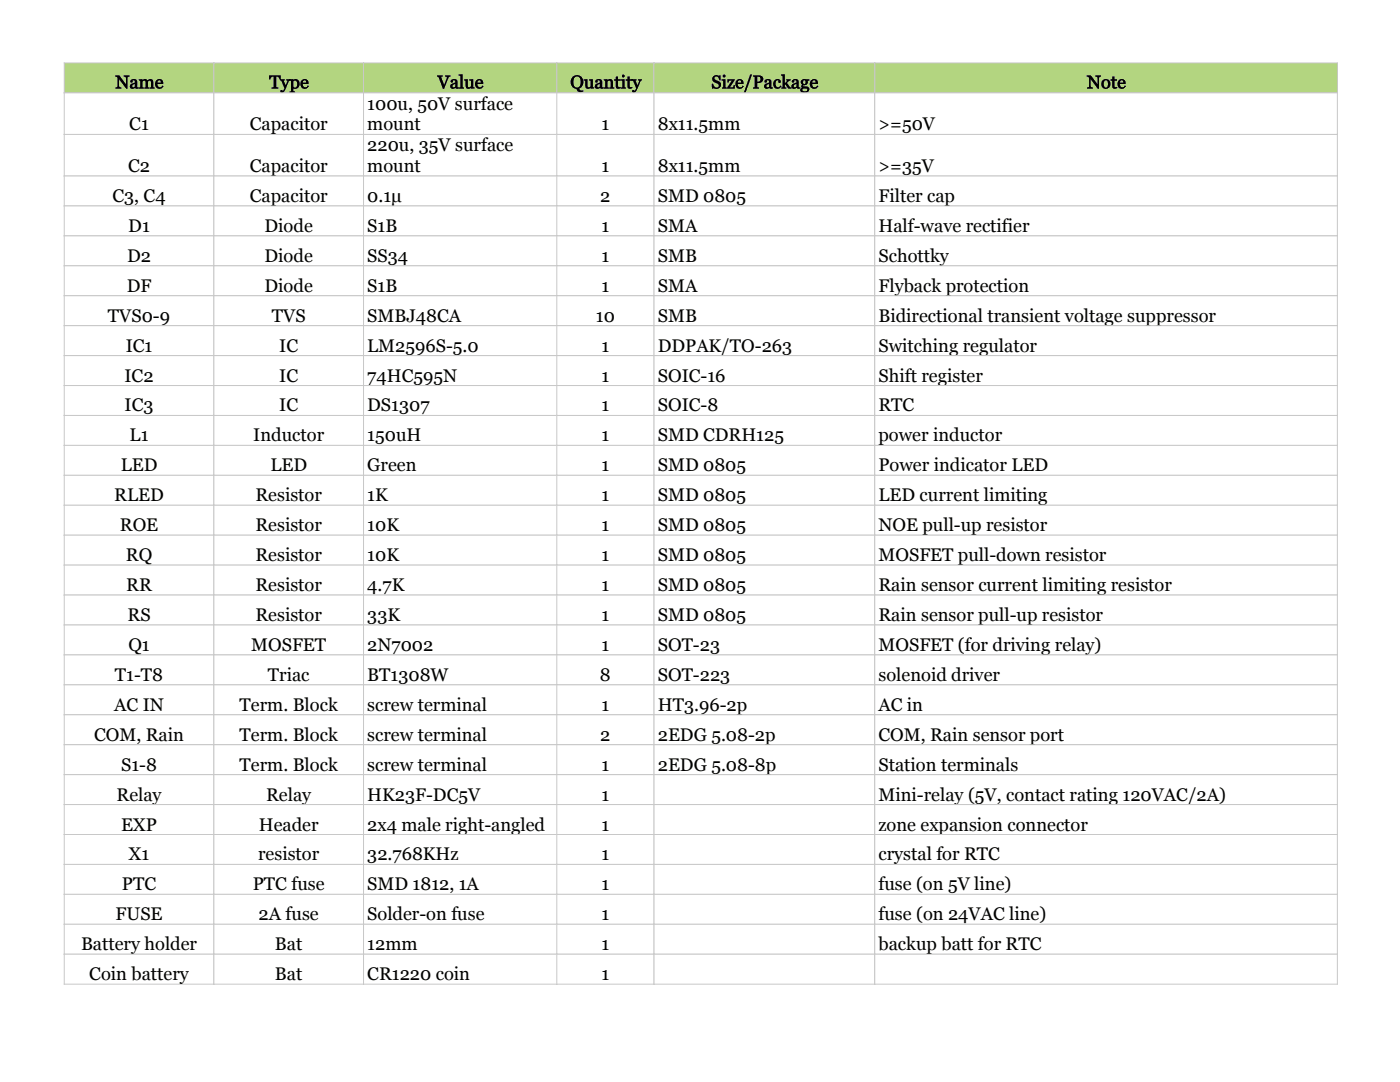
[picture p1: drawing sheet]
<svg xmlns="http://www.w3.org/2000/svg" width="279mm" height="216mm" viewBox="0 0 279 216" stroke-linecap="round" stroke-linejoin="round" font-family="sans-serif">
<path d="M12.8 12.6h29.9v5.9h-29.9z" fill="#b3d580"/>
<path d="M12.8 12.6h29.9v5.9h-29.9z" fill="none" stroke="#c8c8c8" stroke-width=".2"/>
<path d="M23 15h.8l1.3 1.8v-1a.37 .37 0 0 0 0-.4 .37 .37 0 0 0-.4-.1v-.3h1.2v.3l-.4 .2-.1 2.2h-.2l-1.4-1.9v1.1a.39 .39 0 0 0 0 .4 .39 .39 0 0 0 .4 .1v.3h-1.2v-.3l.4-.2v-1.5l-.1-.3-.3-.1zM26.1 16a.79 .79 0 0 1 1-.2 .79 .79 0 0 1 .3 1.1v.5h.3a.39 .39 0 0 1-.4 .3 .39 .39 0 0 1-.4-.2h.1a.61 .61 0 0 1-1.1-.1 .61 .61 0 0 1 .7-.8 .27 .27 0 0 0 .3-.4 .27 .27 0 0 0-.4-.1 .28 .28 0 0 1-.1 .4 .28 .28 0 0 1-.4-.1 .28 .28 0 0 1 .1-.4zM26.5 16.9a.27 .27 0 0 0 0 .5 .27 .27 0 0 0 .4-.2v-.4zM27.7 15.8h.7v.3v-.1a.68 .68 0 0 1 1.1 0v-.1a.62 .62 0 0 1 .7-.1 .62 .62 0 0 1 .4 .6v.9l.3 .1v.3h-1v-.3h.2v-1a.31 .31 0 0 0-.2-.3 .31 .31 0 0 0-.4 .2v1l.3 .1v.3h-1v-.3h.2v-1a.31 .31 0 0 0-.2-.3 .31 .31 0 0 0-.3 .2v1l.2 .1v.3h-1v-.3h.3v-1.2l-.3-.1zM31.2 16a.81 .81 0 0 1 1-.1 .81 .81 0 0 1 .4 .9h-1.2a.51 .51 0 0 0 .4 .6 .51 .51 0 0 0 .6-.4l.3 .2a.96 .96 0 0 1-1.5 .3 .96 .96 0 0 1 0-1.5zM31.5 16.2l-.1 .3h.7a.33 .33 0 0 0-.4-.5z" fill="#000"/>
<path d="M42.7 12.6h29.8v5.9h-29.8z" fill="#b3d580"/>
<path d="M42.7 12.6h29.8v5.9h-29.8z" fill="none" stroke="#c8c8c8" stroke-width=".2"/>
<path d="M53.7 15h2.3v.9h-.2l-.3-.5-.4-.1v2l.4 .1v.3h-1.3v-.3l.4-.1v-2h-.3l-.4 .6h-.2zM55.9 15.8h.9v.3h-.2l.4 .9 .4-.9-.3-.1v-.2h.8v.2l-.3 .2-.7 1.8a.5 .5 0 0 1-.4 .5 .5 .5 0 0 1-.6-.4 .28 .28 0 0 1 .3-.2 .28 .28 0 0 1 .3 .2 .95 .95 0 0 0-.1-1.3l-.2-.6-.3-.1zM57.8 15.8h.7l.1 .2a.58 .58 0 0 1 1 0 .99 .99 0 0 1 .1 1.3 .99 .99 0 0 1-1.2 .3l.1 .6h.3v.3h-1.1v-.3l.3-.1v-1.9l-.3-.1zM58.6 16.2v1l.2 .3a.69 .69 0 0 0 .5-.7 .69 .69 0 0 0-.5-.7zM60.2 16a.81 .81 0 0 1 1-.2 .81 .81 0 0 1 .4 1h-1.2a.51 .51 0 0 0 .4 .6 .51 .51 0 0 0 .6-.4l.3 .2a.96 .96 0 0 1-1.5 .3 .96 .96 0 0 1 0-1.5zM60.5 16.2l-.1 .3h.7a.33 .33 0 0 0-.4-.5z" fill="#000"/>
<path d="M72.5 12.6h38.6v5.9h-38.6z" fill="#b3d580"/>
<path d="M72.5 12.6h38.6v5.9h-38.6z" fill="none" stroke="#c8c8c8" stroke-width=".2"/>
<path d="M87.2 15h1.2v.3h-.3l.5 1.6 .6-1.5-.4-.1v-.3h1.1v.3l-.4 .3-.9 2.1h-.2l-.8-2.2-.4-.2zM90 16a.79 .79 0 0 1 1.1-.2 .79 .79 0 0 1 .2 1.1v.5h.3a.39 .39 0 0 1-.3 .3 .39 .39 0 0 1-.4-.2 .6 .6 0 0 1-1-.1 .6 .6 0 0 1 .7-.8 .27 .27 0 0 0 .2-.4 .27 .27 0 0 0-.4-.1 .28 .28 0 0 1-.1 .4 .28 .28 0 0 1-.4-.1 .28 .28 0 0 1 .1-.4zM90.4 16.9a.25 .25 0 0 0 0 .4 .25 .25 0 0 0 .4 0l.1-.5zM91.5 14.8l.9 .1v2.4l.2 .1v.3h-1v-.3l.3-.1v-2l-.1-.2h-.3zM92.6 15.8h.8v1.3a.31 .31 0 0 0 .2 .3 .31 .31 0 0 0 .4-.2v-1l-.4-.1v-.3h.8l.1 1.5 .2 .1v.3h-.6v-.2l-.2 .1a.62 .62 0 0 1-.6 .1 .62 .62 0 0 1-.4-.6v-.9l-.3-.1zM95.1 16a.81 .81 0 0 1 1-.2 .81 .81 0 0 1 .4 1h-1.2a.51 .51 0 0 0 .3 .6 .51 .51 0 0 0 .7-.4l.2 .2a.96 .96 0 0 1-1.5 .3 .96 .96 0 0 1 .1-1.5zM95.4 16.2l-.1 .3h.7a.33 .33 0 0 0-.4-.5z" fill="#000"/>
<path d="M111.1 12.6h19.4v5.9h-19.4z" fill="#b3d580"/>
<path d="M111.1 12.6h19.4v5.9h-19.4z" fill="none" stroke="#c8c8c8" stroke-width=".2"/>
<path d="M114.3 15.3a1.4 1.4 0 0 1 2 .4 1.4 1.4 0 0 1-.7 2l.4 .4 .4-.1v.3l-.3 .1a.89 .89 0 0 1-1.1-.7 1.43 1.43 0 0 1-.7-2.4zM114.8 15.4a1.47 1.47 0 0 0 .1 2 1 1 0 0 0 .9-1.5 .66 .66 0 0 0-1-.5zM116.5 15.8h.8v1.3a.31 .31 0 0 0 .2 .3 .31 .31 0 0 0 .4-.2v-1l-.4-.1v-.3h.8v1.5l.3 .1v.3h-.7v-.2l-.1 .1a.62 .62 0 0 1-.7 .1 .62 .62 0 0 1-.3-.6v-.9l-.3-.1zM118.9 16a.79 .79 0 0 1 1-.2 .79 .79 0 0 1 .3 1.1v.5h.3a.39 .39 0 0 1-.4 .4 .39 .39 0 0 1-.4-.3h.1a.6 .6 0 0 1-1.1-.1 .6 .6 0 0 1 .7-.8 .27 .27 0 0 0 .3-.4 .27 .27 0 0 0-.4-.1 .28 .28 0 0 1-.1 .4 .28 .28 0 0 1-.4-.1 .28 .28 0 0 1 .1-.4zM119.3 16.9a.25 .25 0 0 0-.1 .4 .25 .25 0 0 0 .4 0l.1-.5zM120.5 15.8h.7v.3l.1-.2a.63 .63 0 0 1 .7-.1 .63 .63 0 0 1 .3 .6v.9l.3 .1v.3h-1v-.3h.3v-1a.32 .32 0 0 0-.3-.3 .32 .32 0 0 0-.4 .2l.1 1 .2 .1v.3h-1v-.3h.3v-1.2l-.3-.1zM122.9 15.3h.5v.5h.5v.3h-.5v1l.1 .3 .4-.1v.3a.62 .62 0 0 1-1-.4v-1.1h-.3v-.3h.3zM123.9 15.8h.8v1.5l.2 .1v.3h-1v-.3h.3v-1.2l-.3-.1zM124.1 15.2a.3 .3 0 0 1 .6 0 .3 .3 0 0 1-.6 0zM125.2 15.3h.5v.5h.5v.3h-.5v1l.1 .3 .4-.1v.3a.62 .62 0 0 1-1-.4v-1.1h-.3v-.3h.3zM126.1 15.8h.9v.3h-.2l.4 .9 .4-.9-.3-.1v-.2h.8v.2l-.2 .2-.8 1.8a.5 .5 0 0 1-.4 .5 .5 .5 0 0 1-.6-.4 .28 .28 0 0 1 .3-.2 .28 .28 0 0 1 .3 .2 .95 .95 0 0 0-.1-1.3l-.2-.6-.3-.1z" fill="#000"/>
<path d="M130.5 12.6h44.1v5.9h-44.1z" fill="#b3d580"/>
<path d="M130.5 12.6h44.1v5.9h-44.1z" fill="none" stroke="#c8c8c8" stroke-width=".2"/>
<path d="M142.4 15.2a.95 .95 0 0 1 1.1-.1l.3-.1v1h-.3a.59 .59 0 0 0-.2-.6 .59 .59 0 0 0-.7 0 .9 .9 0 0 0 1 .9 .89 .89 0 0 1 .1 1.3 .89 .89 0 0 1-1.3 0l-.3 .1-.1-1h.3a.62 .62 0 0 0 .4 .7 .62 .62 0 0 0 .7-.2 1.11 1.11 0 0 0-1-.9 .74 .74 0 0 1 0-1.1zM144 15.8h.8v1.5l.3 .1v.3h-1v-.3h.2v-1.2l-.3-.1zM144.2 15.2a.31 .31 0 0 1 .6 0 .31 .31 0 0 1-.6 0zM145.2 15.8h1.4l-.9 1.6h.5l.2-.5h.3v.8h-1.6l.9-1.6h-.5l-.1 .4h-.2zM147.1 16a.81 .81 0 0 1 .9-.1 .81 .81 0 0 1 .4 .9h-1.2a.51 .51 0 0 0 .4 .6 .51 .51 0 0 0 .6-.4l.3 .2a.96 .96 0 0 1-1.5 .3 .96 .96 0 0 1 .1-1.5zM147.4 16.2l-.2 .3h.7a.33 .33 0 0 0-.4-.5zM149.7 14.8h.4l-1.3 3.7h-.4zM150.3 15h1.2a.8 .8 0 0 1 .8 .9 .8 .8 0 0 1-1 .7h-.2v.7l.4 .1v.3h-1.2v-.3l.3-.1v-1.8l-.3-.2zM151.1 15.3v1a.5 .5 0 0 0 .7-.5 .5 .5 0 0 0-.7-.5zM152.7 16a.79 .79 0 0 1 1-.2 .79 .79 0 0 1 .3 1.1v.5h.3a.39 .39 0 0 1-.4 .3 .39 .39 0 0 1-.4-.2h.1a.6 .6 0 0 1-1.1-.1 .6 .6 0 0 1 .7-.8 .27 .27 0 0 0 .3-.4 .27 .27 0 0 0-.5-.1 .28 .28 0 0 1 0 .4 .28 .28 0 0 1-.4-.1 .28 .28 0 0 1 .1-.4zM153.1 16.9a.25 .25 0 0 0-.1 .4 .25 .25 0 0 0 .4 0l.1-.5zM154.5 16.1a.66 .66 0 0 1 .9-.4 .66 .66 0 0 1 .3 .8 .44 .44 0 0 1-.4-.5 .7 .7 0 0 0-.5 .7 .7 .7 0 0 0 .5 .7l.4-.4 .3 .2a.92 .92 0 0 1-1.3 .4 .92 .92 0 0 1-.3-1.3zM155.8 14.8l.8 .1v1.7l.5-.5-.2-.1v-.2h.9v.2l-.7 .5 .6 .8 .2 .1v.3h-.6l-.6-.8v.5h.2v.3h-1v-.3h.3v-2.1l-.4-.2zM158.1 16a.79 .79 0 0 1 1-.2 .79 .79 0 0 1 .3 1.1v.5h.3a.39 .39 0 0 1-.3 .4 .39 .39 0 0 1-.4-.3 .6 .6 0 0 1-1-.1 .6 .6 0 0 1 .7-.8 .27 .27 0 0 0 .2-.4 .27 .27 0 0 0-.4-.1 .28 .28 0 0 1-.1 .4 .28 .28 0 0 1-.4-.1 .28 .28 0 0 1 .1-.4zM158.5 16.9a.25 .25 0 0 0-.1 .4 .25 .25 0 0 0 .5 0v-.5zM160 15.9l.5-.2 1 .1v.3l-.4-.1a.76 .76 0 0 1-.1 .8 .76 .76 0 0 1-.7 .3v.1a.98 .98 0 0 1 1.2 .7 1.03 1.03 0 0 1-.9 .6 1.03 1.03 0 0 1-.9-.5l.1-.4h.3a.36 .36 0 0 1-.2-.4 .36 .36 0 0 1 .2-.3l-.2-.2-.1-.3zM160.4 16.1l-.1 .1a.34 .34 0 0 0 0 .3 .34 .34 0 0 0 .4 .2v-.6zM160.2 17.8v.3a.49 .49 0 0 0 .5 .1 .49 .49 0 0 0 .3-.5zM161.9 16a.81 .81 0 0 1 1-.2 .81 .81 0 0 1 .4 1h-1.2a.51 .51 0 0 0 .4 .6 .51 .51 0 0 0 .6-.4l.2 .2a.96 .96 0 0 1-1.5 .3 .96 .96 0 0 1 .1-1.5zM162.2 16.2l-.1 .3h.7a.33 .33 0 0 0-.4-.5z" fill="#000"/>
<path d="M174.6 12.6h92.3v5.9h-92.3z" fill="#b3d580"/>
<path d="M174.6 12.6h92.3v5.9h-92.3z" fill="none" stroke="#c8c8c8" stroke-width=".2"/>
<path d="M216.9 15h.8l1.3 1.8v-1a.37 .37 0 0 0 0-.4 .37 .37 0 0 0-.4-.1v-.3h1.2v.3l-.4 .2v2.2h-.3l-1.4-1.9v1.1a.39 .39 0 0 0 0 .4 .39 .39 0 0 0 .4 .1v.3h-1.2v-.3l.4-.2v-1.5l-.1-.3-.3-.1zM220 16a.96 .96 0 0 1 1.5 .1 .96 .96 0 0 1-.3 1.5 .96 .96 0 0 1-1.4-.6v-.4zM220.5 16.1l-.2 .6a.45 .45 0 0 0 .1 .6 .45 .45 0 0 0 .6-.1 .77 .77 0 0 0-.4-1.2zM222 15.3h.4v.5h.5v.3h-.5v1l.1 .3 .5-.1v.3a.62 .62 0 0 1-1-.4v-1.1h-.4v-.3h.4zM223.3 16a.81 .81 0 0 1 1-.1 .81 .81 0 0 1 .4 .9h-1.2a.51 .51 0 0 0 .4 .6 .51 .51 0 0 0 .6-.4l.2 .2a.96 .96 0 0 1-1.5 .3 .96 .96 0 0 1 .1-1.5zM223.6 16.2l-.1 .3h.7a.33 .33 0 0 0-.4-.5z" fill="#000"/>
<path d="M12.8 18.5h29.9v8.3h-29.9z" fill="#fff"/>
<path d="M12.8 18.5h29.9v8.3h-29.9z" fill="none" stroke="#c8c8c8" stroke-width=".2"/>
<path d="M42.7 18.5h29.8v8.3h-29.8z" fill="#fff"/>
<path d="M42.7 18.5h29.8v8.3h-29.8z" fill="none" stroke="#c8c8c8" stroke-width=".2"/>
<path d="M72.5 18.5h38.6v8.3h-38.6z" fill="#fff"/>
<path d="M72.5 18.5h38.6v8.3h-38.6z" fill="none" stroke="#c8c8c8" stroke-width=".2"/>
<path d="M111.1 18.5h19.4v8.3h-19.4z" fill="#fff"/>
<path d="M111.1 18.5h19.4v8.3h-19.4z" fill="none" stroke="#c8c8c8" stroke-width=".2"/>
<path d="M130.5 18.5h44.1v8.3h-44.1z" fill="#fff"/>
<path d="M130.5 18.5h44.1v8.3h-44.1z" fill="none" stroke="#c8c8c8" stroke-width=".2"/>
<path d="M174.6 18.5h92.3v8.3h-92.3z" fill="#fff"/>
<path d="M174.6 18.5h92.3v8.3h-92.3z" fill="none" stroke="#c8c8c8" stroke-width=".2"/>
<path d="M12.8 26.8h29.9v8.3h-29.9z" fill="#fff"/>
<path d="M12.8 26.8h29.9v8.3h-29.9z" fill="none" stroke="#c8c8c8" stroke-width=".2"/>
<path d="M42.7 26.8h29.8v8.3h-29.8z" fill="#fff"/>
<path d="M42.7 26.8h29.8v8.3h-29.8z" fill="none" stroke="#c8c8c8" stroke-width=".2"/>
<path d="M72.5 26.8h38.6v8.3h-38.6z" fill="#fff"/>
<path d="M72.5 26.8h38.6v8.3h-38.6z" fill="none" stroke="#c8c8c8" stroke-width=".2"/>
<path d="M111.1 26.8h19.4v8.3h-19.4z" fill="#fff"/>
<path d="M111.1 26.8h19.4v8.3h-19.4z" fill="none" stroke="#c8c8c8" stroke-width=".2"/>
<path d="M130.5 26.8h44.1v8.3h-44.1z" fill="#fff"/>
<path d="M130.5 26.8h44.1v8.3h-44.1z" fill="none" stroke="#c8c8c8" stroke-width=".2"/>
<path d="M174.6 26.8h92.3v8.3h-92.3z" fill="#fff"/>
<path d="M174.6 26.8h92.3v8.3h-92.3z" fill="none" stroke="#c8c8c8" stroke-width=".2"/>
<path d="M12.8 35.1h29.9v6h-29.9z" fill="#fff"/>
<path d="M12.8 35.1h29.9v6h-29.9z" fill="none" stroke="#c8c8c8" stroke-width=".2"/>
<path d="M42.7 35.1h29.8v6h-29.8z" fill="#fff"/>
<path d="M42.7 35.1h29.8v6h-29.8z" fill="none" stroke="#c8c8c8" stroke-width=".2"/>
<path d="M72.5 35.1h38.6v6h-38.6z" fill="#fff"/>
<path d="M72.5 35.1h38.6v6h-38.6z" fill="none" stroke="#c8c8c8" stroke-width=".2"/>
<path d="M111.1 35.1h19.4v6h-19.4z" fill="#fff"/>
<path d="M111.1 35.1h19.4v6h-19.4z" fill="none" stroke="#c8c8c8" stroke-width=".2"/>
<path d="M130.5 35.1h44.1v6h-44.1z" fill="#fff"/>
<path d="M130.5 35.1h44.1v6h-44.1z" fill="none" stroke="#c8c8c8" stroke-width=".2"/>
<path d="M174.6 35.1h92.3v6h-92.3z" fill="#fff"/>
<path d="M174.6 35.1h92.3v6h-92.3z" fill="none" stroke="#c8c8c8" stroke-width=".2"/>
<path d="M12.8 41.1h29.9v6h-29.9z" fill="#fff"/>
<path d="M12.8 41.1h29.9v6h-29.9z" fill="none" stroke="#c8c8c8" stroke-width=".2"/>
<path d="M42.7 41.1h29.8v6h-29.8z" fill="#fff"/>
<path d="M42.7 41.1h29.8v6h-29.8z" fill="none" stroke="#c8c8c8" stroke-width=".2"/>
<path d="M72.5 41.1h38.6v6h-38.6z" fill="#fff"/>
<path d="M72.5 41.1h38.6v6h-38.6z" fill="none" stroke="#c8c8c8" stroke-width=".2"/>
<path d="M111.1 41.1h19.4v6h-19.4z" fill="#fff"/>
<path d="M111.1 41.1h19.4v6h-19.4z" fill="none" stroke="#c8c8c8" stroke-width=".2"/>
<path d="M130.5 41.1h44.1v6h-44.1z" fill="#fff"/>
<path d="M130.5 41.1h44.1v6h-44.1z" fill="none" stroke="#c8c8c8" stroke-width=".2"/>
<path d="M174.6 41.1h92.3v6h-92.3z" fill="#fff"/>
<path d="M174.6 41.1h92.3v6h-92.3z" fill="none" stroke="#c8c8c8" stroke-width=".2"/>
<path d="M12.8 47.1h29.9v5.9h-29.9z" fill="#fff"/>
<path d="M12.8 47.1h29.9v5.9h-29.9z" fill="none" stroke="#c8c8c8" stroke-width=".2"/>
<path d="M42.7 47.1h29.8v5.9h-29.8z" fill="#fff"/>
<path d="M42.7 47.1h29.8v5.9h-29.8z" fill="none" stroke="#c8c8c8" stroke-width=".2"/>
<path d="M72.5 47.1h38.6v5.9h-38.6z" fill="#fff"/>
<path d="M72.5 47.1h38.6v5.9h-38.6z" fill="none" stroke="#c8c8c8" stroke-width=".2"/>
<path d="M111.1 47.1h19.4v5.9h-19.4z" fill="#fff"/>
<path d="M111.1 47.1h19.4v5.9h-19.4z" fill="none" stroke="#c8c8c8" stroke-width=".2"/>
<path d="M130.5 47.1h44.1v5.9h-44.1z" fill="#fff"/>
<path d="M130.5 47.1h44.1v5.9h-44.1z" fill="none" stroke="#c8c8c8" stroke-width=".2"/>
<path d="M174.6 47.1h92.3v5.9h-92.3z" fill="#fff"/>
<path d="M174.6 47.1h92.3v5.9h-92.3z" fill="none" stroke="#c8c8c8" stroke-width=".2"/>
<path d="M12.8 53h29.9v6h-29.9z" fill="#fff"/>
<path d="M12.8 53h29.9v6h-29.9z" fill="none" stroke="#c8c8c8" stroke-width=".2"/>
<path d="M42.7 53h29.8v6h-29.8z" fill="#fff"/>
<path d="M42.7 53h29.8v6h-29.8z" fill="none" stroke="#c8c8c8" stroke-width=".2"/>
<path d="M72.5 53h38.6v6h-38.6z" fill="#fff"/>
<path d="M72.5 53h38.6v6h-38.6z" fill="none" stroke="#c8c8c8" stroke-width=".2"/>
<path d="M111.1 53h19.4v6h-19.4z" fill="#fff"/>
<path d="M111.1 53h19.4v6h-19.4z" fill="none" stroke="#c8c8c8" stroke-width=".2"/>
<path d="M130.5 53h44.1v6h-44.1z" fill="#fff"/>
<path d="M130.5 53h44.1v6h-44.1z" fill="none" stroke="#c8c8c8" stroke-width=".2"/>
<path d="M174.6 53h92.3v6h-92.3z" fill="#fff"/>
<path d="M174.6 53h92.3v6h-92.3z" fill="none" stroke="#c8c8c8" stroke-width=".2"/>
<path d="M12.8 59h29.9v6h-29.9z" fill="#fff"/>
<path d="M12.8 59h29.9v6h-29.9z" fill="none" stroke="#c8c8c8" stroke-width=".2"/>
<path d="M42.7 59h29.8v6h-29.8z" fill="#fff"/>
<path d="M42.7 59h29.8v6h-29.8z" fill="none" stroke="#c8c8c8" stroke-width=".2"/>
<path d="M72.5 59h38.6v6h-38.6z" fill="#fff"/>
<path d="M72.5 59h38.6v6h-38.6z" fill="none" stroke="#c8c8c8" stroke-width=".2"/>
<path d="M111.1 59h19.4v6h-19.4z" fill="#fff"/>
<path d="M111.1 59h19.4v6h-19.4z" fill="none" stroke="#c8c8c8" stroke-width=".2"/>
<path d="M130.5 59h44.1v6h-44.1z" fill="#fff"/>
<path d="M130.5 59h44.1v6h-44.1z" fill="none" stroke="#c8c8c8" stroke-width=".2"/>
<path d="M174.6 59h92.3v6h-92.3z" fill="#fff"/>
<path d="M174.6 59h92.3v6h-92.3z" fill="none" stroke="#c8c8c8" stroke-width=".2"/>
<path d="M12.8 65h29.9v6h-29.9z" fill="#fff"/>
<path d="M12.8 65h29.9v6h-29.9z" fill="none" stroke="#c8c8c8" stroke-width=".2"/>
<path d="M42.7 65h29.8v6h-29.8z" fill="#fff"/>
<path d="M42.7 65h29.8v6h-29.8z" fill="none" stroke="#c8c8c8" stroke-width=".2"/>
<path d="M72.5 65h38.6v6h-38.6z" fill="#fff"/>
<path d="M72.5 65h38.6v6h-38.6z" fill="none" stroke="#c8c8c8" stroke-width=".2"/>
<path d="M111.1 65h19.4v6h-19.4z" fill="#fff"/>
<path d="M111.1 65h19.4v6h-19.4z" fill="none" stroke="#c8c8c8" stroke-width=".2"/>
<path d="M130.5 65h44.1v6h-44.1z" fill="#fff"/>
<path d="M130.5 65h44.1v6h-44.1z" fill="none" stroke="#c8c8c8" stroke-width=".2"/>
<path d="M174.6 65h92.3v6h-92.3z" fill="#fff"/>
<path d="M174.6 65h92.3v6h-92.3z" fill="none" stroke="#c8c8c8" stroke-width=".2"/>
<path d="M12.8 71h29.9v5.9h-29.9z" fill="#fff"/>
<path d="M12.8 71h29.9v5.9h-29.9z" fill="none" stroke="#c8c8c8" stroke-width=".2"/>
<path d="M42.7 71h29.8v5.9h-29.8z" fill="#fff"/>
<path d="M42.7 71h29.8v5.9h-29.8z" fill="none" stroke="#c8c8c8" stroke-width=".2"/>
<path d="M72.5 71h38.6v5.9h-38.6z" fill="#fff"/>
<path d="M72.5 71h38.6v5.9h-38.6z" fill="none" stroke="#c8c8c8" stroke-width=".2"/>
<path d="M111.1 71h19.4v5.9h-19.4z" fill="#fff"/>
<path d="M111.1 71h19.4v5.9h-19.4z" fill="none" stroke="#c8c8c8" stroke-width=".2"/>
<path d="M130.5 71h44.1v5.9h-44.1z" fill="#fff"/>
<path d="M130.5 71h44.1v5.9h-44.1z" fill="none" stroke="#c8c8c8" stroke-width=".2"/>
<path d="M174.6 71h92.3v5.9h-92.3z" fill="#fff"/>
<path d="M174.6 71h92.3v5.9h-92.3z" fill="none" stroke="#c8c8c8" stroke-width=".2"/>
<path d="M12.8 76.9h29.9v6h-29.9z" fill="#fff"/>
<path d="M12.8 76.9h29.9v6h-29.9z" fill="none" stroke="#c8c8c8" stroke-width=".2"/>
<path d="M42.7 76.9h29.8v6h-29.8z" fill="#fff"/>
<path d="M42.7 76.9h29.8v6h-29.8z" fill="none" stroke="#c8c8c8" stroke-width=".2"/>
<path d="M72.5 76.9h38.6v6h-38.6z" fill="#fff"/>
<path d="M72.5 76.9h38.6v6h-38.6z" fill="none" stroke="#c8c8c8" stroke-width=".2"/>
<path d="M111.1 76.9h19.4v6h-19.4z" fill="#fff"/>
<path d="M111.1 76.9h19.4v6h-19.4z" fill="none" stroke="#c8c8c8" stroke-width=".2"/>
<path d="M130.5 76.9h44.1v6h-44.1z" fill="#fff"/>
<path d="M130.5 76.9h44.1v6h-44.1z" fill="none" stroke="#c8c8c8" stroke-width=".2"/>
<path d="M174.6 76.9h92.3v6h-92.3z" fill="#fff"/>
<path d="M174.6 76.9h92.3v6h-92.3z" fill="none" stroke="#c8c8c8" stroke-width=".2"/>
<path d="M12.8 82.9h29.9v6h-29.9z" fill="#fff"/>
<path d="M12.8 82.9h29.9v6h-29.9z" fill="none" stroke="#c8c8c8" stroke-width=".2"/>
<path d="M42.7 82.9h29.8v6h-29.8z" fill="#fff"/>
<path d="M42.7 82.9h29.8v6h-29.8z" fill="none" stroke="#c8c8c8" stroke-width=".2"/>
<path d="M72.5 82.9h38.6v6h-38.6z" fill="#fff"/>
<path d="M72.5 82.9h38.6v6h-38.6z" fill="none" stroke="#c8c8c8" stroke-width=".2"/>
<path d="M111.1 82.9h19.4v6h-19.4z" fill="#fff"/>
<path d="M111.1 82.9h19.4v6h-19.4z" fill="none" stroke="#c8c8c8" stroke-width=".2"/>
<path d="M130.5 82.9h44.1v6h-44.1z" fill="#fff"/>
<path d="M130.5 82.9h44.1v6h-44.1z" fill="none" stroke="#c8c8c8" stroke-width=".2"/>
<path d="M174.6 82.9h92.3v6h-92.3z" fill="#fff"/>
<path d="M174.6 82.9h92.3v6h-92.3z" fill="none" stroke="#c8c8c8" stroke-width=".2"/>
<path d="M12.8 88.9h29.9v5.9h-29.9z" fill="#fff"/>
<path d="M12.8 88.9h29.9v5.9h-29.9z" fill="none" stroke="#c8c8c8" stroke-width=".2"/>
<path d="M42.7 88.9h29.8v5.9h-29.8z" fill="#fff"/>
<path d="M42.7 88.9h29.8v5.9h-29.8z" fill="none" stroke="#c8c8c8" stroke-width=".2"/>
<path d="M72.5 88.9h38.6v5.9h-38.6z" fill="#fff"/>
<path d="M72.5 88.9h38.6v5.9h-38.6z" fill="none" stroke="#c8c8c8" stroke-width=".2"/>
<path d="M111.1 88.9h19.4v5.9h-19.4z" fill="#fff"/>
<path d="M111.1 88.9h19.4v5.9h-19.4z" fill="none" stroke="#c8c8c8" stroke-width=".2"/>
<path d="M130.5 88.9h44.1v5.9h-44.1z" fill="#fff"/>
<path d="M130.5 88.9h44.1v5.9h-44.1z" fill="none" stroke="#c8c8c8" stroke-width=".2"/>
<path d="M174.6 88.9h92.3v5.9h-92.3z" fill="#fff"/>
<path d="M174.6 88.9h92.3v5.9h-92.3z" fill="none" stroke="#c8c8c8" stroke-width=".2"/>
<path d="M12.8 94.8h29.9v6h-29.9z" fill="#fff"/>
<path d="M12.8 94.8h29.9v6h-29.9z" fill="none" stroke="#c8c8c8" stroke-width=".2"/>
<path d="M42.7 94.8h29.8v6h-29.8z" fill="#fff"/>
<path d="M42.7 94.8h29.8v6h-29.8z" fill="none" stroke="#c8c8c8" stroke-width=".2"/>
<path d="M72.5 94.8h38.6v6h-38.6z" fill="#fff"/>
<path d="M72.5 94.8h38.6v6h-38.6z" fill="none" stroke="#c8c8c8" stroke-width=".2"/>
<path d="M111.1 94.8h19.4v6h-19.4z" fill="#fff"/>
<path d="M111.1 94.8h19.4v6h-19.4z" fill="none" stroke="#c8c8c8" stroke-width=".2"/>
<path d="M130.5 94.8h44.1v6h-44.1z" fill="#fff"/>
<path d="M130.5 94.8h44.1v6h-44.1z" fill="none" stroke="#c8c8c8" stroke-width=".2"/>
<path d="M174.6 94.8h92.3v6h-92.3z" fill="#fff"/>
<path d="M174.6 94.8h92.3v6h-92.3z" fill="none" stroke="#c8c8c8" stroke-width=".2"/>
<path d="M12.8 100.8h29.9v6h-29.9z" fill="#fff"/>
<path d="M12.8 100.8h29.9v6h-29.9z" fill="none" stroke="#c8c8c8" stroke-width=".2"/>
<path d="M42.7 100.8h29.8v6h-29.8z" fill="#fff"/>
<path d="M42.7 100.8h29.8v6h-29.8z" fill="none" stroke="#c8c8c8" stroke-width=".2"/>
<path d="M72.5 100.8h38.6v6h-38.6z" fill="#fff"/>
<path d="M72.5 100.8h38.6v6h-38.6z" fill="none" stroke="#c8c8c8" stroke-width=".2"/>
<path d="M111.1 100.8h19.4v6h-19.4z" fill="#fff"/>
<path d="M111.1 100.8h19.4v6h-19.4z" fill="none" stroke="#c8c8c8" stroke-width=".2"/>
<path d="M130.5 100.8h44.1v6h-44.1z" fill="#fff"/>
<path d="M130.5 100.8h44.1v6h-44.1z" fill="none" stroke="#c8c8c8" stroke-width=".2"/>
<path d="M174.6 100.8h92.3v6h-92.3z" fill="#fff"/>
<path d="M174.6 100.8h92.3v6h-92.3z" fill="none" stroke="#c8c8c8" stroke-width=".2"/>
<path d="M12.8 106.8h29.9v6h-29.9z" fill="#fff"/>
<path d="M12.8 106.8h29.9v6h-29.9z" fill="none" stroke="#c8c8c8" stroke-width=".2"/>
<path d="M42.7 106.8h29.8v6h-29.8z" fill="#fff"/>
<path d="M42.7 106.8h29.8v6h-29.8z" fill="none" stroke="#c8c8c8" stroke-width=".2"/>
<path d="M72.5 106.8h38.6v6h-38.6z" fill="#fff"/>
<path d="M72.5 106.8h38.6v6h-38.6z" fill="none" stroke="#c8c8c8" stroke-width=".2"/>
<path d="M111.1 106.8h19.4v6h-19.4z" fill="#fff"/>
<path d="M111.1 106.8h19.4v6h-19.4z" fill="none" stroke="#c8c8c8" stroke-width=".2"/>
<path d="M130.5 106.8h44.1v6h-44.1z" fill="#fff"/>
<path d="M130.5 106.8h44.1v6h-44.1z" fill="none" stroke="#c8c8c8" stroke-width=".2"/>
<path d="M174.6 106.8h92.3v6h-92.3z" fill="#fff"/>
<path d="M174.6 106.8h92.3v6h-92.3z" fill="none" stroke="#c8c8c8" stroke-width=".2"/>
<path d="M12.8 112.8h29.9v5.9h-29.9z" fill="#fff"/>
<path d="M12.8 112.8h29.9v5.9h-29.9z" fill="none" stroke="#c8c8c8" stroke-width=".2"/>
<path d="M42.7 112.8h29.8v5.9h-29.8z" fill="#fff"/>
<path d="M42.7 112.8h29.8v5.9h-29.8z" fill="none" stroke="#c8c8c8" stroke-width=".2"/>
<path d="M72.5 112.8h38.6v5.9h-38.6z" fill="#fff"/>
<path d="M72.5 112.8h38.6v5.9h-38.6z" fill="none" stroke="#c8c8c8" stroke-width=".2"/>
<path d="M111.1 112.8h19.4v5.9h-19.4z" fill="#fff"/>
<path d="M111.1 112.8h19.4v5.9h-19.4z" fill="none" stroke="#c8c8c8" stroke-width=".2"/>
<path d="M130.5 112.8h44.1v5.9h-44.1z" fill="#fff"/>
<path d="M130.5 112.8h44.1v5.9h-44.1z" fill="none" stroke="#c8c8c8" stroke-width=".2"/>
<path d="M174.6 112.8h92.3v5.9h-92.3z" fill="#fff"/>
<path d="M174.6 112.8h92.3v5.9h-92.3z" fill="none" stroke="#c8c8c8" stroke-width=".2"/>
<path d="M12.8 118.7h29.9v6h-29.9z" fill="#fff"/>
<path d="M12.8 118.7h29.9v6h-29.9z" fill="none" stroke="#c8c8c8" stroke-width=".2"/>
<path d="M42.7 118.7h29.8v6h-29.8z" fill="#fff"/>
<path d="M42.7 118.7h29.8v6h-29.8z" fill="none" stroke="#c8c8c8" stroke-width=".2"/>
<path d="M72.5 118.7h38.6v6h-38.6z" fill="#fff"/>
<path d="M72.5 118.7h38.6v6h-38.6z" fill="none" stroke="#c8c8c8" stroke-width=".2"/>
<path d="M111.1 118.7h19.4v6h-19.4z" fill="#fff"/>
<path d="M111.1 118.7h19.4v6h-19.4z" fill="none" stroke="#c8c8c8" stroke-width=".2"/>
<path d="M130.5 118.7h44.1v6h-44.1z" fill="#fff"/>
<path d="M130.5 118.7h44.1v6h-44.1z" fill="none" stroke="#c8c8c8" stroke-width=".2"/>
<path d="M174.6 118.7h92.3v6h-92.3z" fill="#fff"/>
<path d="M174.6 118.7h92.3v6h-92.3z" fill="none" stroke="#c8c8c8" stroke-width=".2"/>
<path d="M12.8 124.7h29.9v6h-29.9z" fill="#fff"/>
<path d="M12.8 124.7h29.9v6h-29.9z" fill="none" stroke="#c8c8c8" stroke-width=".2"/>
<path d="M42.7 124.7h29.8v6h-29.8z" fill="#fff"/>
<path d="M42.7 124.7h29.8v6h-29.8z" fill="none" stroke="#c8c8c8" stroke-width=".2"/>
<path d="M72.5 124.7h38.6v6h-38.6z" fill="#fff"/>
<path d="M72.5 124.7h38.6v6h-38.6z" fill="none" stroke="#c8c8c8" stroke-width=".2"/>
<path d="M111.1 124.7h19.4v6h-19.4z" fill="#fff"/>
<path d="M111.1 124.7h19.4v6h-19.4z" fill="none" stroke="#c8c8c8" stroke-width=".2"/>
<path d="M130.5 124.7h44.1v6h-44.1z" fill="#fff"/>
<path d="M130.5 124.7h44.1v6h-44.1z" fill="none" stroke="#c8c8c8" stroke-width=".2"/>
<path d="M174.6 124.7h92.3v6h-92.3z" fill="#fff"/>
<path d="M174.6 124.7h92.3v6h-92.3z" fill="none" stroke="#c8c8c8" stroke-width=".2"/>
<path d="M12.8 130.7h29.9v6h-29.9z" fill="#fff"/>
<path d="M12.8 130.7h29.9v6h-29.9z" fill="none" stroke="#c8c8c8" stroke-width=".2"/>
<path d="M42.7 130.7h29.8v6h-29.8z" fill="#fff"/>
<path d="M42.7 130.7h29.8v6h-29.8z" fill="none" stroke="#c8c8c8" stroke-width=".2"/>
<path d="M72.5 130.7h38.6v6h-38.6z" fill="#fff"/>
<path d="M72.5 130.7h38.6v6h-38.6z" fill="none" stroke="#c8c8c8" stroke-width=".2"/>
<path d="M111.1 130.7h19.4v6h-19.4z" fill="#fff"/>
<path d="M111.1 130.7h19.4v6h-19.4z" fill="none" stroke="#c8c8c8" stroke-width=".2"/>
<path d="M130.5 130.7h44.1v6h-44.1z" fill="#fff"/>
<path d="M130.5 130.7h44.1v6h-44.1z" fill="none" stroke="#c8c8c8" stroke-width=".2"/>
<path d="M174.6 130.7h92.3v6h-92.3z" fill="#fff"/>
<path d="M174.6 130.7h92.3v6h-92.3z" fill="none" stroke="#c8c8c8" stroke-width=".2"/>
<path d="M12.8 136.7h29.9v5.9h-29.9z" fill="#fff"/>
<path d="M12.8 136.7h29.9v5.9h-29.9z" fill="none" stroke="#c8c8c8" stroke-width=".2"/>
<path d="M42.7 136.7h29.8v5.9h-29.8z" fill="#fff"/>
<path d="M42.7 136.7h29.8v5.9h-29.8z" fill="none" stroke="#c8c8c8" stroke-width=".2"/>
<path d="M72.5 136.7h38.6v5.9h-38.6z" fill="#fff"/>
<path d="M72.5 136.7h38.6v5.9h-38.6z" fill="none" stroke="#c8c8c8" stroke-width=".2"/>
<path d="M111.1 136.7h19.4v5.9h-19.4z" fill="#fff"/>
<path d="M111.1 136.7h19.4v5.9h-19.4z" fill="none" stroke="#c8c8c8" stroke-width=".2"/>
<path d="M130.5 136.7h44.1v5.9h-44.1z" fill="#fff"/>
<path d="M130.5 136.7h44.1v5.9h-44.1z" fill="none" stroke="#c8c8c8" stroke-width=".2"/>
<path d="M174.6 136.7h92.3v5.9h-92.3z" fill="#fff"/>
<path d="M174.6 136.7h92.3v5.9h-92.3z" fill="none" stroke="#c8c8c8" stroke-width=".2"/>
<path d="M12.8 142.6h29.9v6h-29.9z" fill="#fff"/>
<path d="M12.8 142.6h29.9v6h-29.9z" fill="none" stroke="#c8c8c8" stroke-width=".2"/>
<path d="M42.7 142.6h29.8v6h-29.8z" fill="#fff"/>
<path d="M42.7 142.6h29.8v6h-29.8z" fill="none" stroke="#c8c8c8" stroke-width=".2"/>
<path d="M72.5 142.6h38.6v6h-38.6z" fill="#fff"/>
<path d="M72.5 142.6h38.6v6h-38.6z" fill="none" stroke="#c8c8c8" stroke-width=".2"/>
<path d="M111.1 142.6h19.4v6h-19.4z" fill="#fff"/>
<path d="M111.1 142.6h19.4v6h-19.4z" fill="none" stroke="#c8c8c8" stroke-width=".2"/>
<path d="M130.5 142.6h44.1v6h-44.1z" fill="#fff"/>
<path d="M130.5 142.6h44.1v6h-44.1z" fill="none" stroke="#c8c8c8" stroke-width=".2"/>
<path d="M174.6 142.6h92.3v6h-92.3z" fill="#fff"/>
<path d="M174.6 142.6h92.3v6h-92.3z" fill="none" stroke="#c8c8c8" stroke-width=".2"/>
<path d="M12.8 148.6h29.9v6h-29.9z" fill="#fff"/>
<path d="M12.8 148.6h29.9v6h-29.9z" fill="none" stroke="#c8c8c8" stroke-width=".2"/>
<path d="M42.7 148.6h29.8v6h-29.8z" fill="#fff"/>
<path d="M42.7 148.6h29.8v6h-29.8z" fill="none" stroke="#c8c8c8" stroke-width=".2"/>
<path d="M72.5 148.6h38.6v6h-38.6z" fill="#fff"/>
<path d="M72.5 148.6h38.6v6h-38.6z" fill="none" stroke="#c8c8c8" stroke-width=".2"/>
<path d="M111.1 148.6h19.4v6h-19.4z" fill="#fff"/>
<path d="M111.1 148.6h19.4v6h-19.4z" fill="none" stroke="#c8c8c8" stroke-width=".2"/>
<path d="M130.5 148.6h44.1v6h-44.1z" fill="#fff"/>
<path d="M130.5 148.6h44.1v6h-44.1z" fill="none" stroke="#c8c8c8" stroke-width=".2"/>
<path d="M174.6 148.6h92.3v6h-92.3z" fill="#fff"/>
<path d="M174.6 148.6h92.3v6h-92.3z" fill="none" stroke="#c8c8c8" stroke-width=".2"/>
<path d="M12.8 154.6h29.9v5.9h-29.9z" fill="#fff"/>
<path d="M12.8 154.6h29.9v5.9h-29.9z" fill="none" stroke="#c8c8c8" stroke-width=".2"/>
<path d="M42.7 154.6h29.8v5.9h-29.8z" fill="#fff"/>
<path d="M42.7 154.6h29.8v5.9h-29.8z" fill="none" stroke="#c8c8c8" stroke-width=".2"/>
<path d="M72.5 154.6h38.6v5.9h-38.6z" fill="#fff"/>
<path d="M72.5 154.6h38.6v5.9h-38.6z" fill="none" stroke="#c8c8c8" stroke-width=".2"/>
<path d="M111.1 154.6h19.4v5.9h-19.4z" fill="#fff"/>
<path d="M111.1 154.6h19.4v5.9h-19.4z" fill="none" stroke="#c8c8c8" stroke-width=".2"/>
<path d="M130.5 154.6h44.1v5.9h-44.1z" fill="#fff"/>
<path d="M130.5 154.6h44.1v5.9h-44.1z" fill="none" stroke="#c8c8c8" stroke-width=".2"/>
<path d="M174.6 154.6h92.3v5.9h-92.3z" fill="#fff"/>
<path d="M174.6 154.6h92.3v5.9h-92.3z" fill="none" stroke="#c8c8c8" stroke-width=".2"/>
<path d="M12.8 160.5h29.9v6h-29.9z" fill="#fff"/>
<path d="M12.8 160.5h29.9v6h-29.9z" fill="none" stroke="#c8c8c8" stroke-width=".2"/>
<path d="M42.7 160.5h29.8v6h-29.8z" fill="#fff"/>
<path d="M42.7 160.5h29.8v6h-29.8z" fill="none" stroke="#c8c8c8" stroke-width=".2"/>
<path d="M72.5 160.5h38.6v6h-38.6z" fill="#fff"/>
<path d="M72.5 160.5h38.6v6h-38.6z" fill="none" stroke="#c8c8c8" stroke-width=".2"/>
<path d="M111.1 160.5h19.4v6h-19.4z" fill="#fff"/>
<path d="M111.1 160.5h19.4v6h-19.4z" fill="none" stroke="#c8c8c8" stroke-width=".2"/>
<path d="M130.5 160.5h44.1v6h-44.1z" fill="#fff"/>
<path d="M130.5 160.5h44.1v6h-44.1z" fill="none" stroke="#c8c8c8" stroke-width=".2"/>
<path d="M174.6 160.5h92.3v6h-92.3z" fill="#fff"/>
<path d="M174.6 160.5h92.3v6h-92.3z" fill="none" stroke="#c8c8c8" stroke-width=".2"/>
<path d="M12.8 166.5h29.9v6h-29.9z" fill="#fff"/>
<path d="M12.8 166.5h29.9v6h-29.9z" fill="none" stroke="#c8c8c8" stroke-width=".2"/>
<path d="M42.7 166.5h29.8v6h-29.8z" fill="#fff"/>
<path d="M42.7 166.5h29.8v6h-29.8z" fill="none" stroke="#c8c8c8" stroke-width=".2"/>
<path d="M72.5 166.5h38.6v6h-38.6z" fill="#fff"/>
<path d="M72.5 166.5h38.6v6h-38.6z" fill="none" stroke="#c8c8c8" stroke-width=".2"/>
<path d="M111.1 166.5h19.4v6h-19.4z" fill="#fff"/>
<path d="M111.1 166.5h19.4v6h-19.4z" fill="none" stroke="#c8c8c8" stroke-width=".2"/>
<path d="M130.5 166.5h44.1v6h-44.1z" fill="#fff"/>
<path d="M130.5 166.5h44.1v6h-44.1z" fill="none" stroke="#c8c8c8" stroke-width=".2"/>
<path d="M174.6 166.5h92.3v6h-92.3z" fill="#fff"/>
<path d="M174.6 166.5h92.3v6h-92.3z" fill="none" stroke="#c8c8c8" stroke-width=".2"/>
<path d="M12.8 172.5h29.9v6h-29.9z" fill="#fff"/>
<path d="M12.8 172.5h29.9v6h-29.9z" fill="none" stroke="#c8c8c8" stroke-width=".2"/>
<path d="M42.7 172.5h29.8v6h-29.8z" fill="#fff"/>
<path d="M42.7 172.5h29.8v6h-29.8z" fill="none" stroke="#c8c8c8" stroke-width=".2"/>
<path d="M72.5 172.5h38.6v6h-38.6z" fill="#fff"/>
<path d="M72.5 172.5h38.6v6h-38.6z" fill="none" stroke="#c8c8c8" stroke-width=".2"/>
<path d="M111.1 172.5h19.4v6h-19.4z" fill="#fff"/>
<path d="M111.1 172.5h19.4v6h-19.4z" fill="none" stroke="#c8c8c8" stroke-width=".2"/>
<path d="M130.5 172.5h44.1v6h-44.1z" fill="#fff"/>
<path d="M130.5 172.5h44.1v6h-44.1z" fill="none" stroke="#c8c8c8" stroke-width=".2"/>
<path d="M174.6 172.5h92.3v6h-92.3z" fill="#fff"/>
<path d="M174.6 172.5h92.3v6h-92.3z" fill="none" stroke="#c8c8c8" stroke-width=".2"/>
<path d="M12.8 178.5h29.9v5.9h-29.9z" fill="#fff"/>
<path d="M12.8 178.5h29.9v5.9h-29.9z" fill="none" stroke="#c8c8c8" stroke-width=".2"/>
<path d="M42.7 178.5h29.8v5.9h-29.8z" fill="#fff"/>
<path d="M42.7 178.5h29.8v5.9h-29.8z" fill="none" stroke="#c8c8c8" stroke-width=".2"/>
<path d="M72.5 178.5h38.6v5.9h-38.6z" fill="#fff"/>
<path d="M72.5 178.5h38.6v5.9h-38.6z" fill="none" stroke="#c8c8c8" stroke-width=".2"/>
<path d="M111.1 178.5h19.4v5.9h-19.4z" fill="#fff"/>
<path d="M111.1 178.5h19.4v5.9h-19.4z" fill="none" stroke="#c8c8c8" stroke-width=".2"/>
<path d="M130.5 178.5h44.1v5.9h-44.1z" fill="#fff"/>
<path d="M130.5 178.5h44.1v5.9h-44.1z" fill="none" stroke="#c8c8c8" stroke-width=".2"/>
<path d="M174.6 178.5h92.3v5.9h-92.3z" fill="#fff"/>
<path d="M174.6 178.5h92.3v5.9h-92.3z" fill="none" stroke="#c8c8c8" stroke-width=".2"/>
<path d="M12.8 184.4h29.9v6h-29.9z" fill="#fff"/>
<path d="M12.8 184.4h29.9v6h-29.9z" fill="none" stroke="#c8c8c8" stroke-width=".2"/>
<path d="M42.7 184.4h29.8v6h-29.8z" fill="#fff"/>
<path d="M42.7 184.4h29.8v6h-29.8z" fill="none" stroke="#c8c8c8" stroke-width=".2"/>
<path d="M72.5 184.4h38.6v6h-38.6z" fill="#fff"/>
<path d="M72.5 184.4h38.6v6h-38.6z" fill="none" stroke="#c8c8c8" stroke-width=".2"/>
<path d="M111.1 184.4h19.4v6h-19.4z" fill="#fff"/>
<path d="M111.1 184.4h19.4v6h-19.4z" fill="none" stroke="#c8c8c8" stroke-width=".2"/>
<path d="M130.5 184.4h44.1v6h-44.1z" fill="#fff"/>
<path d="M130.5 184.4h44.1v6h-44.1z" fill="none" stroke="#c8c8c8" stroke-width=".2"/>
<path d="M174.6 184.4h92.3v6h-92.3z" fill="#fff"/>
<path d="M174.6 184.4h92.3v6h-92.3z" fill="none" stroke="#c8c8c8" stroke-width=".2"/>
<path d="M12.8 190.4h29.9v6h-29.9z" fill="#fff"/>
<path d="M12.8 190.4h29.9v6h-29.9z" fill="none" stroke="#c8c8c8" stroke-width=".2"/>
<path d="M42.7 190.4h29.8v6h-29.8z" fill="#fff"/>
<path d="M42.7 190.4h29.8v6h-29.8z" fill="none" stroke="#c8c8c8" stroke-width=".2"/>
<path d="M72.5 190.4h38.6v6h-38.6z" fill="#fff"/>
<path d="M72.5 190.4h38.6v6h-38.6z" fill="none" stroke="#c8c8c8" stroke-width=".2"/>
<path d="M111.1 190.4h19.4v6h-19.4z" fill="#fff"/>
<path d="M111.1 190.4h19.4v6h-19.4z" fill="none" stroke="#c8c8c8" stroke-width=".2"/>
<path d="M130.5 190.4h44.1v6h-44.1z" fill="#fff"/>
<path d="M130.5 190.4h44.1v6h-44.1z" fill="none" stroke="#c8c8c8" stroke-width=".2"/>
<path d="M174.6 190.4h92.3v6h-92.3z" fill="#fff"/>
<path d="M174.6 190.4h92.3v6h-92.3z" fill="none" stroke="#c8c8c8" stroke-width=".2"/>
<g font-size="3.6" fill="#b3d580">
<text x="22.9" y="17.7">Name</text>
<text x="53.7" y="17.7">Type</text>
<text x="87.2" y="17.7">Value</text>
<text x="113.7" y="17.7">Quantity</text>
<text x="141.9" y="17.7">Size/Package</text>
<text x="216.8" y="17.7">Note</text>
</g>
<g font-size="3.6">
<text x="73.3" y="21.9">100u, 50V surface</text>
<text x="25.8" y="26">C1</text>
<text x="49.8" y="26">Capacitor</text>
<text x="73.3" y="26">mount</text>
<text x="120" y="26">1</text>
<text x="131.3" y="26">8x11.5mm</text>
<text x="175.3" y="26">&gt;=50V</text>
<text x="25.6" y="34.3">C2</text>
<text x="49.8" y="34.3">Capacitor</text>
<text x="73.3" y="30.2">220u, 35V surface</text>
<text x="73.3" y="34.3">mount</text>
<text x="120" y="34.3">1</text>
<text x="131.3" y="34.3">8x11.5mm</text>
<text x="175.3" y="34.3">&gt;=35V</text>
<text x="22.4" y="40.3">C3, C4</text>
<text x="49.8" y="40.3">Capacitor</text>
<text x="73.3" y="40.3">0.1μ</text>
<text x="119.8" y="40.3">2</text>
<text x="131.3" y="40.3">SMD 0805</text>
<text x="175.3" y="40.3">Filter cap</text>
<text x="25.6" y="46.3">D1</text>
<text x="52.8" y="46.3">Diode</text>
<text x="73.3" y="46.3">S1B</text>
<text x="120" y="46.3">1</text>
<text x="131.3" y="46.3">SMA</text>
<text x="175.3" y="46.3">Half-wave rectifier</text>
<text x="25.4" y="52.2">D2</text>
<text x="52.8" y="52.2">Diode</text>
<text x="73.3" y="52.2">SS34</text>
<text x="120" y="52.2">1</text>
<text x="131.3" y="52.2">SMB</text>
<text x="175.3" y="52.2">Schottky</text>
<text x="25.3" y="58.2">DF</text>
<text x="52.8" y="58.2">Diode</text>
<text x="73.3" y="58.2">S1B</text>
<text x="120" y="58.2">1</text>
<text x="131.3" y="58.2">SMA</text>
<text x="175.3" y="58.2">Flyback protection</text>
<text x="21.6" y="64.2">TVS0-9</text>
<text x="54.3" y="64.2">TVS</text>
<text x="73.3" y="64.2">SMBJ48CA</text>
<text x="118.9" y="64.2">10</text>
<text x="131.3" y="64.2">SMB</text>
<text x="175.3" y="64.2">Bidirectional transient voltage suppressor</text>
<text x="25.1" y="70.2">IC1</text>
<text x="55.7" y="70.2">IC</text>
<text x="73.3" y="70.2">LM2596S-5.0</text>
<text x="120" y="70.2">1</text>
<text x="131.3" y="70.2">DDPAK/TO-263</text>
<text x="175.3" y="70.2">Switching regulator</text>
<text x="24.9" y="76.1">IC2</text>
<text x="55.7" y="76.1">IC</text>
<text x="73.3" y="76.1">74HC595N</text>
<text x="120" y="76.1">1</text>
<text x="131.3" y="76.1">SOIC-16</text>
<text x="175.3" y="76.1">Shift register</text>
<text x="24.9" y="82.1">IC3</text>
<text x="55.7" y="82.1">IC</text>
<text x="73.3" y="82.1">DS1307</text>
<text x="120" y="82.1">1</text>
<text x="131.3" y="82.1">SOIC-8</text>
<text x="175.3" y="82.1">RTC</text>
<text x="25.9" y="88.1">L1</text>
<text x="50.5" y="88.1">Inductor</text>
<text x="73.3" y="88.1">150uH</text>
<text x="120" y="88.1">1</text>
<text x="131.3" y="88.1">SMD CDRH125</text>
<text x="175.3" y="88.1">power inductor</text>
<text x="24.1" y="94">LED</text>
<text x="54" y="94">LED</text>
<text x="73.3" y="94">Green</text>
<text x="120" y="94">1</text>
<text x="131.3" y="94">SMD 0805</text>
<text x="175.3" y="94">Power indicator LED</text>
<text x="22.8" y="100">RLED</text>
<text x="51" y="100">Resistor</text>
<text x="73.3" y="100">1K</text>
<text x="120" y="100">1</text>
<text x="131.3" y="100">SMD 0805</text>
<text x="175.3" y="100">LED current limiting</text>
<text x="23.9" y="106">ROE</text>
<text x="51" y="106">Resistor</text>
<text x="73.3" y="106">10K</text>
<text x="120" y="106">1</text>
<text x="131.3" y="106">SMD 0805</text>
<text x="175.3" y="106">NOE pull-up resistor</text>
<text x="25.1" y="112">RQ</text>
<text x="51" y="112">Resistor</text>
<text x="73.3" y="112">10K</text>
<text x="120" y="112">1</text>
<text x="131.3" y="112">SMD 0805</text>
<text x="175.3" y="112">MOSFET pull-down resistor</text>
<text x="25.2" y="117.9">RR</text>
<text x="51" y="117.9">Resistor</text>
<text x="73.3" y="117.9">4.7K</text>
<text x="120" y="117.9">1</text>
<text x="131.3" y="117.9">SMD 0805</text>
<text x="175.3" y="117.9">Rain sensor current limiting resistor</text>
<text x="25.5" y="123.9">RS</text>
<text x="51" y="123.9">Resistor</text>
<text x="73.3" y="123.9">33K</text>
<text x="120" y="123.9">1</text>
<text x="131.3" y="123.9">SMD 0805</text>
<text x="175.3" y="123.9">Rain sensor pull-up resistor</text>
<text x="25.6" y="129.9">Q1</text>
<text x="50.1" y="129.9">MOSFET</text>
<text x="73.3" y="129.9">2N7002</text>
<text x="120" y="129.9">1</text>
<text x="131.3" y="129.9">SOT-23</text>
<text x="175.3" y="129.9">MOSFET (for driving relay)</text>
<text x="22.9" y="135.9">T1-T8</text>
<text x="53.5" y="135.9">Triac</text>
<text x="73.3" y="135.9">BT1308W</text>
<text x="119.7" y="135.9">8</text>
<text x="131.3" y="135.9">SOT-223</text>
<text x="175.3" y="135.9">solenoid driver</text>
<text x="22.8" y="141.8">AC IN</text>
<text x="47.8" y="141.8">Term. Block</text>
<text x="73.3" y="141.8">screw terminal</text>
<text x="120" y="141.8">1</text>
<text x="131.3" y="141.8">HT3.96-2p</text>
<text x="175.3" y="141.8">AC in</text>
<text x="18.8" y="147.8">COM, Rain</text>
<text x="47.8" y="147.8">Term. Block</text>
<text x="73.3" y="147.8">screw terminal</text>
<text x="119.8" y="147.8">2</text>
<text x="131.3" y="147.8">2EDG 5.08-2p</text>
<text x="175.3" y="147.8">COM, Rain sensor port</text>
<text x="24.2" y="153.8">S1-8</text>
<text x="47.8" y="153.8">Term. Block</text>
<text x="73.3" y="153.8">screw terminal</text>
<text x="120" y="153.8">1</text>
<text x="131.3" y="153.8">2EDG 5.08-8p</text>
<text x="175.3" y="153.8">Station terminals</text>
<text x="23.3" y="159.7">Relay</text>
<text x="53.1" y="159.7">Relay</text>
<text x="73.3" y="159.7">HK23F-DC5V</text>
<text x="120" y="159.7">1</text>
<text x="175.3" y="159.7">Mini-relay (5V, contact rating 120VAC/2A)</text>
<text x="24.2" y="165.7">EXP</text>
<text x="51.7" y="165.7">Header</text>
<text x="73.3" y="165.7">2x4 male right-angled</text>
<text x="120" y="165.7">1</text>
<text x="175.3" y="165.7">zone expansion connector</text>
<text x="25.7" y="171.7">X1</text>
<text x="51.5" y="171.7">resistor</text>
<text x="73.3" y="171.7">32.768KHz</text>
<text x="120" y="171.7">1</text>
<text x="175.3" y="171.7">crystal for RTC</text>
<text x="24.3" y="177.7">PTC</text>
<text x="50.5" y="177.7">PTC fuse</text>
<text x="73.3" y="177.7">SMD 1812, 1A</text>
<text x="120" y="177.7">1</text>
<text x="175.3" y="177.7">fuse (on 5V line)</text>
<text x="23.1" y="183.6">FUSE</text>
<text x="51.6" y="183.6">2A fuse</text>
<text x="73.3" y="183.6">Solder-on fuse</text>
<text x="120" y="183.6">1</text>
<text x="175.3" y="183.6">fuse (on 24VAC line)</text>
<text x="16.2" y="189.6">Battery holder</text>
<text x="54.9" y="189.6">Bat</text>
<text x="73.3" y="189.6">12mm</text>
<text x="120" y="189.6">1</text>
<text x="175.3" y="189.6">backup batt for RTC</text>
<text x="17.8" y="195.6">Coin battery</text>
<text x="54.9" y="195.6">Bat</text>
<text x="73.3" y="195.6">CR1220 coin</text>
<text x="120" y="195.6">1</text>
</g>
</svg>
